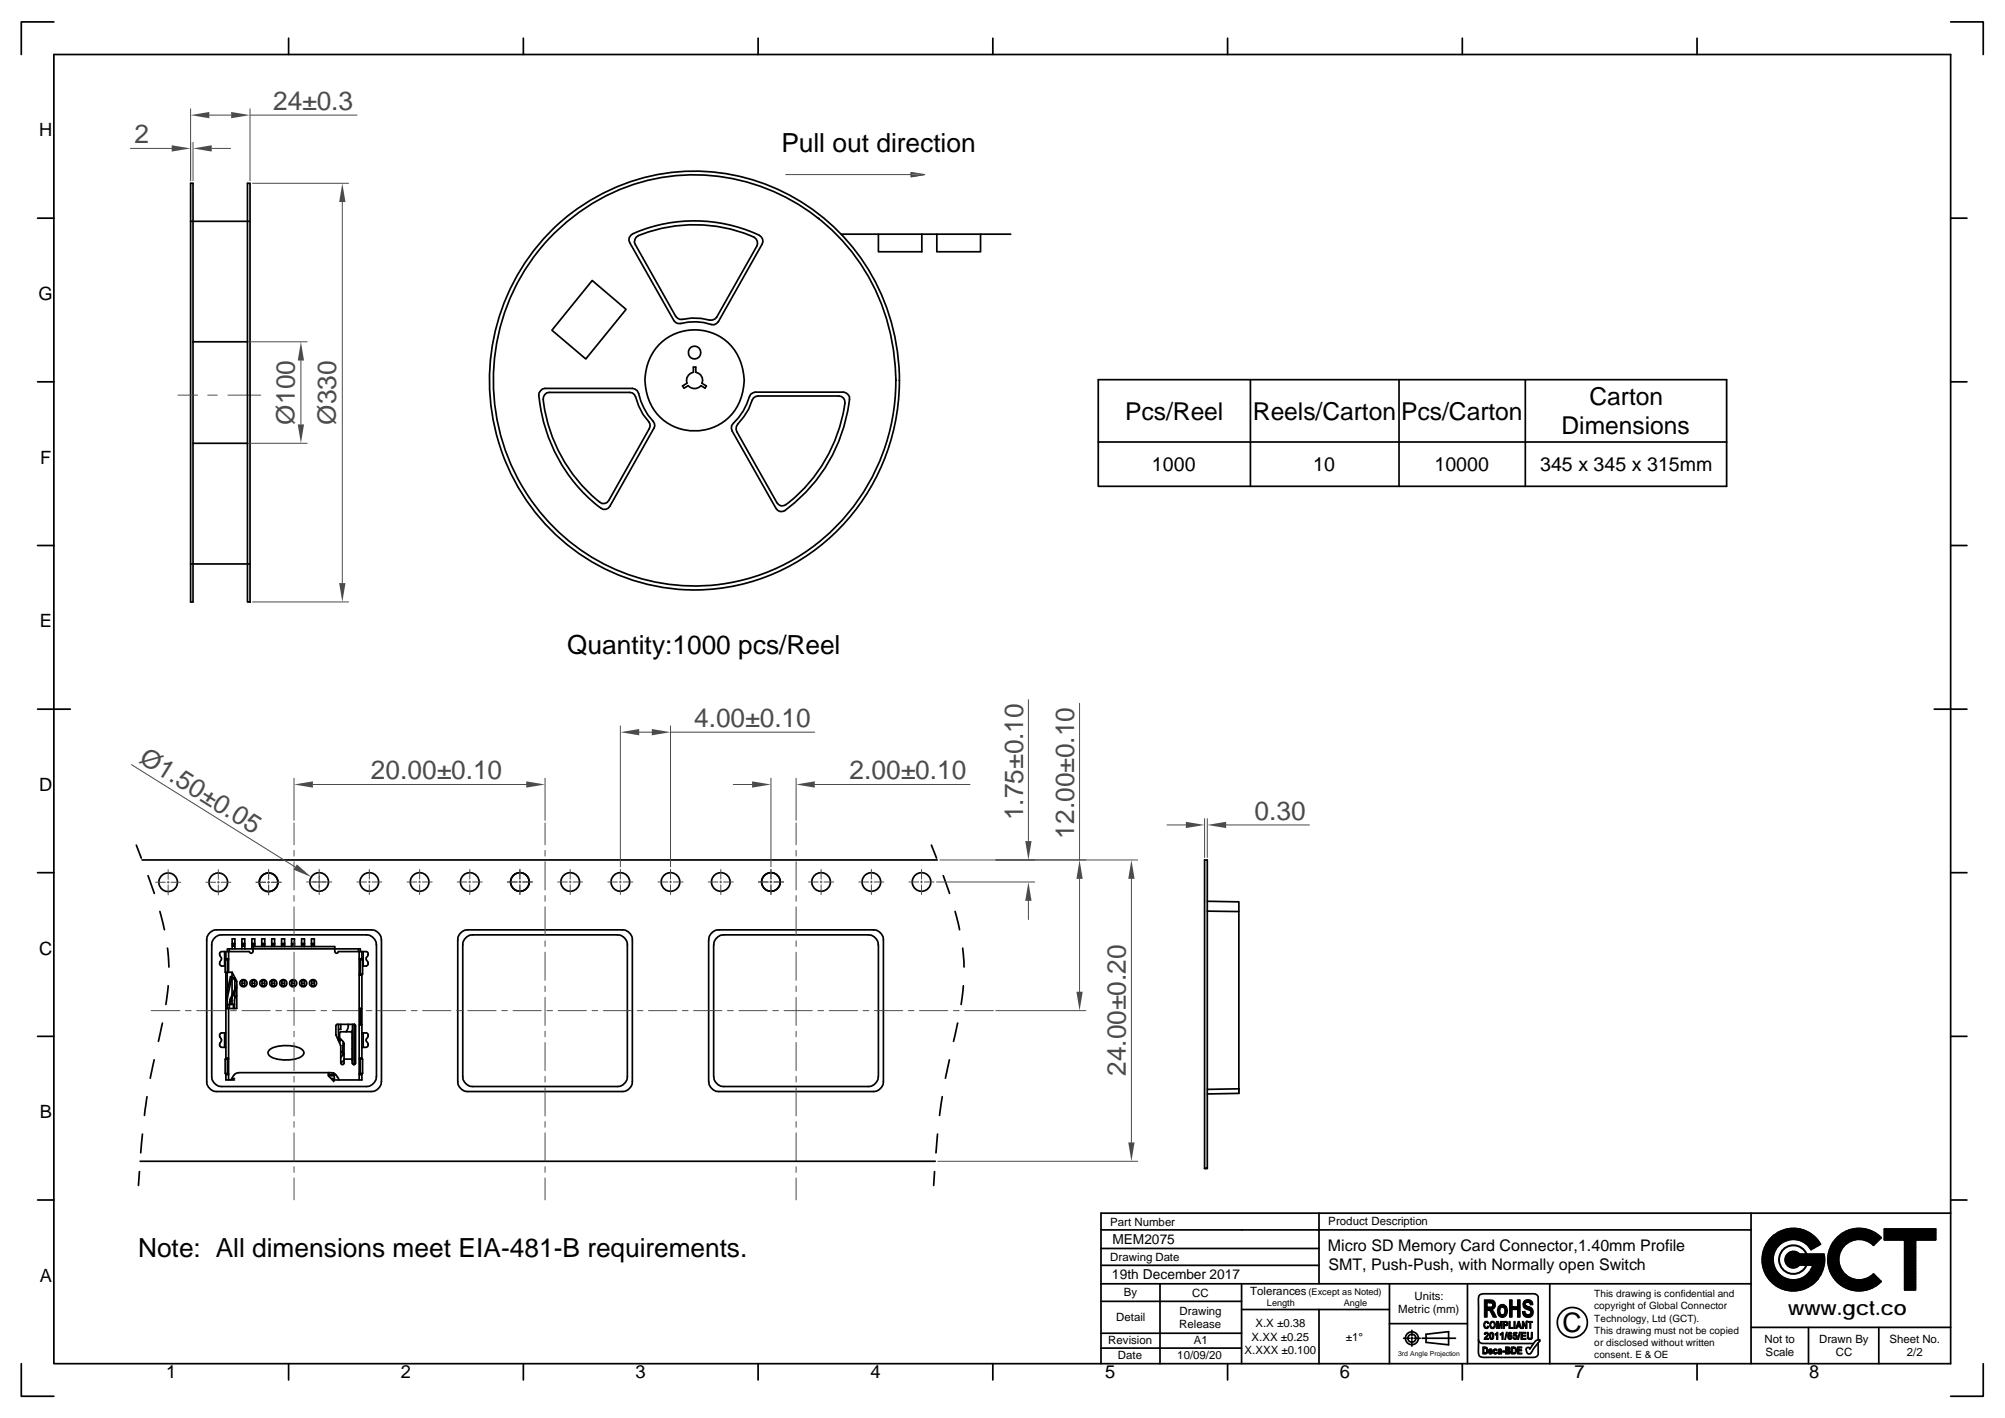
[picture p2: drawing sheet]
<svg xmlns="http://www.w3.org/2000/svg" width="297mm" height="210mm" viewBox="0 0 297 210" stroke-linecap="round" stroke-linejoin="round" font-family="sans-serif">
<path d="M19.3 22h6.1M28.2 21.1v5.7M28.6 21.1v5.7M31.4 22h2.8M116.4 25.9h18.6M135 25.5l2 .4-2 .3zM135 25.5v.7l2-.3M26.4 58.5h2.9M30.8 58.5h1.4M33.8 58.5h4.8" fill="none" stroke="#4b4b4b" stroke-width=".15"/>
<path d="M135 25.7h2" fill="none" stroke="#4b4b4b" stroke-width=".32"/>
<path d="M135 26h2" fill="none" stroke="#4b4b4b" stroke-width=".34"/>
<g fill="none" stroke="#000" stroke-width=".25">
<path d="M28.2 27.1h.4v62h-.4zM28.2 32.8h8.8M36.7 27.1h.3v62h-.3zM81.2 35.4a29.6 29.6 0 0 1 50.6 13.7 30.4 30.4 0 0 1-25.4 37.5 30.1 30.1 0 0 1-33.3-31.5 30.6 30.6 0 0 1 8.1-19.7zM81.5 34.3a30.1 30.1 0 0 1 49.2 9.7 31.2 31.2 0 0 1-18.7 41.9 30.3 30.3 0 0 1-38.6-22.3 31.4 31.4 0 0 1 8.1-29.3zM93.5 34.8a21.8 21.8 0 0 1 14.5-1.5 22 22 0 0 1 4.5 1.5 .95 .95 0 0 1 .4 1.4l-6.5 11.4-.6 .5a9.5 9.5 0 0 0-5-.2h-.4l-.3-.1-.3-.3-6.5-11.6-.1-.3v-.4zM94.2 35.1a11.4 11.4 0 0 1 4.5-1.4 22.2 22.2 0 0 1 13 1.4 1 1 0 0 1 .4 1.4l-5.9 10.5-.3 .3-.4 .1h-.4a10.1 10.1 0 0 0-4.4-.1l-.6-.5-6-10.6-.1-.3zM121.2 32.3l.1 .1M124.6 34.7h25.1M130.1 34.7v2.6h6.5v-2.6M138.8 34.7v2.6h6.5v-2.6M28.6 50.6h8.1"/>
<path d="M80.1 57.9l.3-.3 .3-.1h13l.4 .1 .3 .3a11.6 11.6 0 0 0 2.3 4.4l.2 .4 .1 .4-.1 .3-6.6 11.6a.88 .88 0 0 1-1.3 .2 23.4 23.4 0 0 1-9.1-17zM80.7 58.4l.3-.2 .4-.1h11.9l.4 .1 .3 .2 .2 .4a9.8 9.8 0 0 0 2.1 4v.4l-.1 .3-6 10.6a.88 .88 0 0 1-1.3 .3 22.9 22.9 0 0 1-8.4-15.2v-.4zM87.7 41.5l5.1 4.3-6 7.4-5-4.3zM97.4 51.2a7.3 7.3 0 0 1 8.4-1.8 7.3 7.3 0 0 1 4.4 7.4 7.3 7.3 0 0 1-8.3 6.9 7.3 7.3 0 0 1-6.2-8.9l.4-1.4 .6-1.1zM102.7 54.4h.4v.7a1.18 1.18 0 0 1 .9 1.7l.6 .4-.1 .3-.7-.4a1.26 1.26 0 0 1-1.8 0l-.7 .4-.2-.3 .7-.4a1.24 1.24 0 0 1 .9-1.7zM111.2 58.4l.7-.3h13a.98 .98 0 0 1 1 1 23.8 23.8 0 0 1-9.6 16.5 .9 .9 0 0 1-1.3-.3l-6.5-11.5-.1-.4v-.4a10.8 10.8 0 0 0 2.8-4.6zM111.6 58.9l.7-.3h12a.91 .91 0 0 1 .9 1.1 22.4 22.4 0 0 1-9.1 15.2h-.4l-.6-.4-5.9-10.6-.1-.3v-.4l.2-.4 .9-1 .7-1.2zM28.6 65.6h8.1M28.2 83.5h8.8M37 89.1h.1"/>
<circle cx="102.9" cy="52.2" r=".94"/>
</g>
<g fill="#4b4b4b">
<path d="M28.6 22l2.8-.5v.9z"/>
<path d="M25.4 21.5l2.8 .5-2.8 .4z"/>
</g>
<path d="M28.2 16.1v10.7M31 17h3.2M37 16.1v10.7M37 17h15.9" fill="none" stroke="#4b4b4b" stroke-width=".15"/>
<g fill="#4b4b4b">
<path d="M28.2 17l2.8-.4v.9z"/>
<path d="M34.2 16.6l2.8 .4-2.8 .5z"/>
</g>
<path d="M37 50.6h8.5M44.6 53.4v9.5M37 65.6h8.5" fill="none" stroke="#4b4b4b" stroke-width=".15"/>
<g fill="#4b4b4b">
<path d="M44.1 62.9h.9l-.4 2.7z"/>
<path d="M44.6 50.6l.4 2.8h-.9z"/>
</g>
<path d="M37.4 27.1h14.2M50.7 29.9v56.4M37.4 89.1h14.2" fill="none" stroke="#4b4b4b" stroke-width=".15"/>
<g fill="#4b4b4b">
<path d="M50.2 86.3h1l-.5 2.8z"/>
<path d="M50.7 27.1l.5 2.8h-1z"/>
</g>
<path d="M21 127.3h117.9M105.6 138l.3-.2 .6-.1h22.9a1.5 1.5 0 0 1 1.5 1.5v21a1.5 1.5 0 0 1-1.5 1.4h-22.9a1.5 1.5 0 0 1-1.5-1.4v-21a1.38 1.38 0 0 1 .6-1.2zM130.1 139.9a1.5 1.5 0 0 0-1.5-1.5h-21.4a1.54 1.54 0 0 0-1.5 1.5v19.5a1.5 1.5 0 0 0 1.5 1.5h21.4a1.5 1.5 0 0 0 1.5-1.5M130.1 139.9v19.5M178.5 127.3h.4v45.7h-.4zM178.9 134.9l4.6 .1v26.9M178.9 133.5h4.6v1.5M178.9 161.3l4.6-.1v.7l-4.6 .1" fill="none" stroke="#000" stroke-width=".25"/>
<path d="M172.9 122.2h2.8M178.5 121.2v5.8M178.9 121.2v5.8M181.7 122.2h12.3" fill="none" stroke="#4b4b4b" stroke-width=".15"/>
<g fill="#4b4b4b">
<path d="M175.7 121.7l2.8 .5-2.8 .4z"/>
<path d="M178.9 122.2l2.8-.5v.9z"/>
</g>
<g fill="none" stroke="#4b4b4b" stroke-width=".15">
<path d="M91.9 107.5v20.9M94.7 108.4h1.9M99.3 107.5v20.9M99.3 108.4h21.4M82.6 130.6h1.5M84.3 130.6h.3M84.5 128.7v1.5M84.5 130.5v.2M84.5 131v1.5M84.9 130.6h1.4M90 130.6h1.5M91.8 130.6h.3"/>
<path d="M91.9 128.7v1.5M91.9 130.5v.2M91.9 131v1.5M92.3 130.6h1.5M97.5 130.6h1.4M99.2 130.6h.3M99.3 128.7v1.5M99.3 130.5v.2M99.3 131v1.5M99.8 130.6h1.4M104.9 130.6h1.5M106.6 130.6h.3"/>
<path d="M106.8 128.7v1.5M106.8 130.5v.2M106.8 131v1.5M107.2 130.6h1.4M112.4 130.6h1.4M114.1 130.6h.2M114.2 128.7v1.5M114.2 130.5v.2M114.2 131v1.5M114.6 130.6h1.5M117.9 121.9v3.2M117.9 125.9v.9"/>
<path d="M117.9 127.6v4.2M117.9 132.6v.9M117.9 134.3v4.2M117.9 139.3v.9M117.9 141v4.2M117.9 146v.8M117.9 147.7v4.2M117.9 152.7v.8M117.9 154.4v4.1M117.9 159.4v.8M117.9 161.1v4.2M117.9 166.1v.8"/>
<path d="M117.9 167.8v4.1M117.9 172.8v.8M117.9 174.4v3.3"/>
</g>
<g fill="none" stroke="#000" stroke-width=".25">
<path d="M20.8 172h117.8M178.5 173h.4"/>
<circle cx="84.5" cy="130.6" r="1.38"/>
<circle cx="91.9" cy="130.6" r="1.38"/>
<circle cx="99.3" cy="130.6" r="1.38"/>
<circle cx="106.8" cy="130.6" r="1.38"/>
<circle cx="114.2" cy="130.6" r="1.38"/>
</g>
<g fill="#4b4b4b">
<path d="M91.9 108.4l2.8-.4v.9z"/>
<path d="M96.6 108l2.7 .4-2.7 .5z"/>
</g>
<g fill="none" stroke="#000" stroke-width=".25">
<circle cx="114.2" cy="130.6" r="1.38"/>
<circle cx="121.6" cy="130.6" r="1.38"/>
<circle cx="129.1" cy="130.6" r="1.38"/>
</g>
<g fill="none" stroke="#4b4b4b" stroke-width=".15">
<path d="M112.4 130.6h1.4M114.1 130.6h.2M114.2 128.7v1.5M114.2 130.5v.2M114.2 131v1.5M114.6 130.6h1.5M119.8 130.6h1.4M121.5 130.6h.3M121.6 128.7v1.5M121.6 130.5v.2M121.6 131v1.5M122.1 130.6h1.4"/>
<path d="M127.2 130.6h1.5M128.9 130.6h.3M129.1 128.7v1.5M129.1 130.5v.2M129.1 131v1.5M129.5 130.6h1.4M139.2 127.3h29.4M167.6 130.1v39.1M138.9 172h29.7"/>
</g>
<g fill="#4b4b4b">
<path d="M167.6 127.3l.5 2.8h-.9z"/>
<path d="M167.2 169.2h.9l-.5 2.8z"/>
</g>
<g fill="none" stroke="#000" stroke-width=".25">
<path d="M55.8 139.9a1.5 1.5 0 0 0-1.5-1.5h-21.4a1.5 1.5 0 0 0-1.5 1.5v19.5a1.5 1.5 0 0 0 1.5 1.5h21.4a1.5 1.5 0 0 0 1.5-1.5M55.8 139.9v19.5M56.5 139.2a1.5 1.5 0 0 0-1.5-1.5h-22.9a1.5 1.5 0 0 0-1.5 1.5v21a1.5 1.5 0 0 0 1.5 1.4h22.9a1.5 1.5 0 0 0 1.5-1.4M56.5 139.2v21M68.4 138l.3-.2 .6-.1h22.9a1.5 1.5 0 0 1 1.5 1.5v21a1.5 1.5 0 0 1-1.5 1.4h-22.9a1.5 1.5 0 0 1-1.5-1.4v-21a1.38 1.38 0 0 1 .6-1.2zM69.1 138.8l.3-.2 .6-.2h21.5a1.5 1.5 0 0 1 1.4 1.5v19.5a1.5 1.5 0 0 1-1.4 1.5h-21.5a1.5 1.5 0 0 1-1.4-1.5v-19.5a1.38 1.38 0 0 1 .5-1.1z"/>
<circle cx="47.3" cy="130.6" r="1.38"/>
<circle cx="54.7" cy="130.6" r="1.38"/>
<circle cx="62.2" cy="130.6" r="1.38"/>
<circle cx="69.6" cy="130.6" r="1.38"/>
<circle cx="77" cy="130.6" r="1.38"/>
</g>
<g fill="none" stroke="#4b4b4b" stroke-width=".15">
<path d="M43.6 115.2v6.3M46.4 116.2h31.6M80.8 115.2v6.3M45.4 130.6h1.5M47.1 130.6h.3M47.3 128.7v1.5M47.3 130.5v.2M47.3 131v1.5M47.7 130.6h1.4M52.9 130.6h1.4M54.6 130.6h.3M54.7 128.7v1.5"/>
<path d="M54.7 130.5v.2M54.7 131v1.5M55.1 130.6h1.5M60.3 130.6h1.4M62 130.6h.3M62.2 128.7v1.5M62.2 130.5v.2M62.2 131v1.5M62.6 130.6h1.4M67.7 130.6h1.5M69.4 130.6h.3M69.6 128.7v1.5"/>
<path d="M69.6 130.5v.2M69.6 131v1.5M70 130.6h1.5M75.2 130.6h1.4M76.9 130.6h.3M77 128.7v1.5M77 130.5v.2M77 131v1.5M77.4 130.6h1.5"/>
</g>
<g fill="#4b4b4b">
<path d="M78 115.7l2.8 .5-2.8 .4z"/>
<path d="M43.6 116.2l2.8-.5v.9z"/>
</g>
<g fill="none" stroke="#000" stroke-width=".25">
<path d="M20.2 125.1l.7 2M21.9 129.7l1 2.6M23.7 135l.7 2.7M138 125.1l.7 2M139.7 129.7l1 2.6M141.5 135l.7 2.7M22.8 156.9l-.5 2.8M24.1 151.5l-.6 2.7M24.8 140.4l.2 2.8M24.9 146l-.3 2.7M140.7 156.9l-.6 2.8M141.9 151.5l-.6 2.7"/>
<path d="M142.6 140.4l.2 2.8M142.7 146l-.3 2.7M20.7 173.5l-.2 2M21.1 167.9l-.3 2.8M21.8 162.4l-.4 2.8M138.5 173.5l-.2 2M138.9 167.9l-.2 2.8M139.6 162.4l-.4 2.8"/>
<circle cx="24.9" cy="130.6" r="1.38"/>
<circle cx="32.3" cy="130.6" r="1.38"/>
<circle cx="39.8" cy="130.6" r="1.38"/>
<circle cx="136.5" cy="130.6" r="1.38"/>
</g>
<g fill="none" stroke="#4b4b4b" stroke-width=".15">
<path d="M19.5 113.2l24.2 15.2M23.1 130.6h1.4M24.8 130.6h.3M24.9 128.8v1.4M24.9 130.5v.3M24.9 131v1.5M25.3 130.6h1.5M30.5 130.6h1.4M32.2 130.6h.3M32.3 128.8v1.4M32.3 130.5v.3M32.3 131v1.5"/>
<path d="M32.8 130.6h1.4M37.9 130.6h1.5M39.6 130.6h.3M39.8 128.8v1.4M39.8 130.5v.3M39.8 131v1.5M40.2 130.6h1.5M134.7 130.6h1.4M136.4 130.6h.3M136.5 128.7v1.5M136.5 130.5v.2M136.5 131v1.5"/>
<path d="M136.9 130.6h1.5"/>
</g>
<path d="M44 128l2.1 1.9-2.6-1.1z" fill="#4b4b4b"/>
<path d="M108.6 116.2h2.8M114.2 115.2v13.2M117.9 115.2v6.3M120.7 116.2h23M46.4 130.6h1.8M47.3 129.7v1.8" fill="none" stroke="#4b4b4b" stroke-width=".15"/>
<g fill="#4b4b4b">
<path d="M111.4 115.7l2.8 .5-2.8 .4z"/>
<path d="M117.9 116.2l2.8-.5v.9z"/>
</g>
<g fill="none" stroke="#4b4b4b" stroke-width=".15">
<path d="M159.9 104.1v23.2M147.5 127.3h13.4M159.9 130.1v16.8M22.4 149.7h4.2M27.5 149.7h.8M29.1 149.7h4.2M34.2 149.7h.8M35.9 149.7h4.1M40.9 149.7h.8M42.5 149.7h4.2M47.6 149.7h.8M49.2 149.7h4.2"/>
<path d="M54.3 149.7h.8M55.9 149.7h4.2M60.9 149.7h.9M62.6 149.7h4.2M67.6 149.7h.9M69.3 149.7h4.2M74.3 149.7h.9M76 149.7h4.2M81 149.7h.9M82.7 149.7h4.2M87.7 149.7h.8M89.4 149.7h4.2"/>
<path d="M94.4 149.7h.9M96.1 149.7h4.2M101.1 149.7h.8M102.8 149.7h4.2M107.8 149.7h.8M109.5 149.7h4.1M114.5 149.7h.8M116.2 149.7h4.1M121.2 149.7h.8M122.9 149.7h4.1M127.9 149.7h.8M129.5 149.7h4.2"/>
<path d="M134.6 149.7h.8M136.2 149.7h4.2M141.2 149.7h.9M142.9 149.7h4.3M147.5 149.7h13.4"/>
</g>
<g fill="#4b4b4b">
<path d="M159.5 146.9h.9l-.5 2.8z"/>
<path d="M159.9 127.3l.5 2.8h-.9z"/>
</g>
<path d="M152.4 103.6v21M138.7 130.6h14.6M147.5 127.3h5.8M152.4 133.4v2.8" fill="none" stroke="#4b4b4b" stroke-width=".15"/>
<g fill="#4b4b4b">
<path d="M152.4 130.6l.4 2.8h-.9z"/>
<path d="M151.9 124.6h.9l-.4 2.7z"/>
</g>
<g fill="none" stroke="#000" stroke-width=".25">
<path d="M8 3.2h-4.8v4.9M8 8.1h281v193.8h-281zM42.8 5.7v2.4M77.5 5.7v2.4M112.3 5.7v2.4M147.1 5.7v2.4M181.9 5.7v2.4M216.6 5.7v2.4M251.4 5.7v2.4M289 3.2h4.8v4.9M5.6 32.3h2.4M289 32.3h2.4"/>
<path d="M5.6 56.5h2.4M162.7 56.2h93.1v15.8h-93.1zM185.3 56.2v15.8M207.3 56.2v15.8M226 56.2v15.8M289 56.5h2.4M162.7 65.5h93.1M5.6 80.8h2.4M289 80.8h2.4M5.6 105h4.8M286.6 105h4.8M5.6 129.2h2.4"/>
<path d="M34.4 139.9h.4M34.4 139.8h.4M34.4 139.7h.4M35.8 139.9h.5M35.8 139.8h.5M35.8 139.7h.5M37.3 139.9h.4M37.3 139.8h.4M37.3 139.7h.4M38.8 139.9h.4M38.8 139.8h.4M38.8 139.7h.4"/>
<path d="M40.3 139.9h.4M40.3 139.8h.4M40.3 139.7h.4M41.7 139.9h.5M41.7 139.8h.5M41.7 139.7h.5M43.2 139.9h.4M43.2 139.8h.4M43.2 139.7h.4M44.7 139.9h.4M44.7 139.8h.4M44.7 139.7h.4"/>
<path d="M46.1 139.9h.5M46.1 139.8h.5M46.1 139.7h.5M289 129.2h2.4M5.6 153.5h2.4M32.5 141.2v.2M32.5 142.6v.2M32.5 153.2v.2M32.5 154.6v.2M32.6 153.4l.2 .5v.3M32.6 154.8l.2 .3M32.6 142.8l.1 .2 .7 .1"/>
<path d="M32.6 141.4v.1M32.6 141.5l.2 .3v.3M32.8 154.2l-.2 .4M32.8 142.1l-.2 .5M32.8 155.1h.7M33.3 140.9v2.2M33.3 153v2.1M33.5 142h.4M33.5 159.1h.4M33.5 159v.9h1.2M33.5 140.9v1.2M33.5 144v12.8"/>
<path d="M33.5 156.7h.4M33.5 153h-.7l-.2 .2M33.5 147.7l.6-3.1 .2 .1-.6 3v1.6M33.5 147.7v.3M33.7 144v2.9M33.7 156.7v.1M33.7 159v.1M33.7 142v.1M33.7 140.9v-.4h19.7v.4M33.7 142v2M33.7 156.7v2.4M33.9 142.1h-.5v1.9h1l.7 1.3v4h-1.6"/>
<path d="M33.9 140.9v3.1M33.9 149.3v10.6M33.9 156.8h-.5v2.2h.5M34 140.5v.4M34 148.7v.6M34.1 148l-.1 .7M34.2 148.3v.4M34.2 148.1v.2M34.3 159.7h.4M34.4 144v3.4M34.4 147.8v.9M34.4 140.1h.4"/>
<path d="M34.4 140.5v-1.5h.4v1.5M34.6 148.7v.6M34.6 159.2l-.4 .7M34.6 159.2l.2-.2 .5-.2 13.8 .1 .5 .1 .7 .9M34.7 148.7h-1v.6M34.8 144.8v.1M34.8 145.1v1.4M34.8 146.8v1M34.8 146.4l.2 .1M34.9 145l-.2-.2-.1 .1 .5 .5M34.9 146.2h.2M35.1 146.3l-.9 1.7"/>
<path d="M35.1 147.4l-.3 .5-.1 1.4M35.1 145.9l-1 2.1M35.8 140.1h.5M35.8 140.5v-1.5h.5v1.5M35.9 145.6h.4M35.9 146h.4M36.3 146.1v-.9h-.2l-.2 .1v.8M36.9 140.9h-4.1l-.2 .3M37.3 140.1h.4M37.3 145.6h.4M37.3 146h.4M37.3 146.1v-.8l.3-.1 .1 .1v.8"/>
<path d="M37.7 140.2v-1.2h-.4v1.5M38.8 140.1h.4M38.8 145.6h.4M38.8 146h.4M39.2 146.1v-.9h-.3h-.1v.9M39.2 140.2v-1.2h-.4v1.2M39.8 155.6a3.4 3.4 0 0 1 2.6-.8 2.97 2.97 0 0 1 2.6 .9v.4a2.98 2.98 0 0 1-2.6 .9 3.2 3.2 0 0 1-2.6-.9l-.1-.2zM40.3 140.1h.4M40.3 140.2v-1.2h.4v1.2M40.3 145.6h.4M40.3 146h.4M40.7 146.1v-.8l-.3-.1-.1 .1v.8"/>
<path d="M41.7 140.1h.5M41.7 140.2v-1.2h.5v1.2M41.8 145.6h.4M41.8 146h.4M42.2 146.1v-.8l-.4-.1v.1v.8M43.2 140.1h.4M43.2 140.2v-1.2h.4v1.2M43.2 145.6h.4M43.2 146h.4M43.6 146.1v-.8l-.3-.1-.1 .1v.8M44.7 140.1h.4M44.7 140.2v-1.2h.4v1.2"/>
<path d="M44.7 145.6h.4M44.7 146h.4M45.1 146.1v-.8l-.1-.1-.3 .1v.8M46.1 140.1h.5M46.1 140.2v-1.2h.5v1.2M46.2 145.6h.4M46.2 146h.4M46.6 146.1v-.9h-.1h-.3v.9M48.6 158.8v.4M48.7 159.3h.8M48.7 159.2v.1M48.7 159.3l.7 .9"/>
<path d="M48.7 159.1h.7M48.7 158.8v.4h.7v-.3M49.1 159.7h.4M49.5 158.9v1M49.6 140.9v-.7h-12.1v.7a.25 .25 0 0 1-.3 .3 .25 .25 0 0 1-.2-.3M49.6 140.9a.25 .25 0 0 0 .3 .3 .25 .25 0 0 0 .2-.3h4.2l.2 .3M49.8 153.3l.7 1.5M50 159.5h.1M50.1 151.7v2.4M50.4 154h.1M50.4 154h.2M50.4 154l-.1 .5"/>
<path d="M50.4 153.8v.2M50.4 154.8l.1 .1M50.5 151.7v.7h-.4M50.5 155.7h.3M50.5 155.9h.3M50.8 154.5h.1M50.9 154.3l-.1 1.9M50.9 156.1h.1M51 156l-.5 .6M51 156.9l-.2 .2-.3 .1M51 156.8h1.2M51.6 151.7v.5l-.3 .6"/>
<path d="M52.2 153.7h.1M52.2 153.8h.1M52.2 155.3h.1M52.2 155.4h.1M52.2 157v.1M52.2 152.6l-.2 .2M52.2 151.7v5.3M52.5 151.7v5.8l-.2 .1M52.5 151.7h-2.6l-.1 .2v1.4M52.5 151.7l.2 .2v5.5l-.1 .2h-.2l-.2-.2v-4.5l-.1-.1h-1.6l-.2 .1v.8l.6 .7 .1 .3v2.7l-.2 .2-.3-.2v-2.5M52.5 151.7v5.9M53.1 140.5v.4"/>
<path d="M53.2 142.1h.5v2.2h-.5M53.2 142h.4M53.2 144.4h.4M53.2 140.9v19M53.2 159.1h.4M53.2 149.3h.4M53.2 156.8h.5v2.2h-.5M53.2 151.8h.4M53.2 156.7h.4M53.4 142v2.4M53.4 149.3v2.5M53.4 156.7v2.4"/>
<path d="M53.4 142v.1M53.4 144.3v.1M53.4 156.7v.1M53.4 159v.1M53.6 140.9v1.2M53.6 144.3v12.5M53.6 159v.9h-4.3M53.6 155.1h.7M53.6 153h.7l.2 .2M53.8 140.9v2.2M53.8 153v2.1M54.3 154.2l.2 .3"/>
<path d="M54.3 142.1l.2 .3M54.5 154.5v.2M54.5 142.5v.1M54.5 153.6l-.2 .3v.3M54.5 141.5l-.2 .3v.3M54.5 153.4v.2M54.5 141.4v.1M54.5 154.8l-.2 .3M54.5 142.8l-.1 .2-.7 .1M54.5 141.2v.2M54.5 142.6v.2M54.5 153.2v.2"/>
<path d="M54.5 154.7v.1M289 153.5h2.4M5.6 177.7h2.4M195.4 179.6v10.5M259.4 179.6v22.3M289 179.6h-125.9v22.3M289 177.7h2.4M163.1 182.1h96.3M163.1 190.1h96.3M163.1 192.7h20.8M163.1 197.4h20.8M163.1 187.4h32.3"/>
<path d="M163.1 184.9h32.3M163.1 199.6h20.8M171.9 190.1v11.8M183.9 190.1v11.8M183.9 193.9h21.9M195.4 193.9v8M205.8 196h11.6M205.8 190.1v11.8M207.9 198.2h.9M209 198.2h.3M209.2 197v.8M209.2 198v.3"/>
<path d="M209.2 198.5v.8M209.5 198.2h.9M210.7 198.2h4.9M211.3 197.6l3.3-.4v1.9l-3.3-.3zM217.4 190.1v11.8M219 198.4l.1 .1a.7 .7 0 0 0 .9 .5h7.2M226.1 199.7l.4-.2 .2 .3 .1-.3a1.68 1.68 0 0 1 1.2-1.1l.1 .2-1.1 1.5a.44 .44 0 0 1-.5 .4 .44 .44 0 0 1-.4-.5zM227.9 198.4v-5.1a2.26 2.26 0 0 0-.2-1.6 1.28 1.28 0 0 0-1.1-.1h-5.4a3.5 3.5 0 0 0-2 .2 4.2 4.2 0 0 0-.2 2.1v4.8a4.2 4.2 0 0 0 .2 2.1 3.5 3.5 0 0 0 2 .2h5.4a1.14 1.14 0 0 0 1.2-.3l.1-1.9M229.6 190.1v11.8M259.4 196.6h29.6M267.9 196.6v5.3M278.3 196.6v5.3"/>
<path d="M3.2 201.9v4.9h4.8M42.8 201.9v2.5M77.5 201.9v2.5M112.3 201.9v2.5M147.1 201.9v2.5M181.9 201.9v2.5M216.6 201.9v2.5M251.4 201.9v2.5M293.8 201.9v4.9h-4.8"/>
<circle cx="36.1" cy="145.6" r=".53"/>
<circle cx="37.5" cy="145.6" r=".53"/>
<circle cx="39" cy="145.6" r=".53"/>
<circle cx="40.5" cy="145.6" r=".53"/>
<circle cx="42" cy="145.6" r=".53"/>
<circle cx="43.4" cy="145.6" r=".53"/>
<circle cx="44.9" cy="145.6" r=".53"/>
<circle cx="46.4" cy="145.6" r=".53"/>
<circle cx="209.2" cy="198.2" r=".96"/>
<circle cx="209.2" cy="198.2" r=".59"/>
<circle cx="232.9" cy="195.8" r="2.22"/>
</g>
<g fill="none" stroke="#4b4b4b" stroke-width=".15">
<path d="M43.6 121.9v3.2M43.6 125.9v.9M43.6 127.6v4.2M43.6 132.6v.9M43.6 134.3v4.2M43.6 139.3v.9M80.8 121.9v3.2M80.8 125.9v.9M80.8 127.6v4.2M80.8 132.6v.9M80.8 134.3v4.2M80.8 139.3v.9"/>
<path d="M43.6 141v4.2M43.6 146v.8M43.6 147.7v4.2M43.6 152.7v.8M43.6 154.4v4.1M43.6 159.4v.8M80.8 141v4.2M80.8 146v.8M80.8 147.7v4.2M80.8 152.7v.8M80.8 154.4v4.1M80.8 159.4v.8"/>
<path d="M43.6 161.1v4.2M43.6 166.1v.8M43.6 167.8v4.1M43.6 172.8v.8M43.6 174.4v3.3M80.8 161.1v4.2M80.8 166.1v.8M80.8 167.8v4.1M80.8 172.8v.8M80.8 174.4v3.3"/>
</g>
<g fill="#000" stroke="#000" stroke-width=".15">
<path d="M219.9 197.4h.3l-.1 .2h-.2z" fill-rule="evenodd"/>
<path d="M219.7 199.4l.5 .1 .1 .1h-.4v.7l.4 .1-.1 .1h-.5z" fill-rule="evenodd"/>
<path d="M220 195.7h.3l.2 .1-.4 .1-.1 .2 .1 .4 .4 .1-.2 .2-.3-.1-.2-.3v-.4z" fill-rule="evenodd"/>
<path d="M220 197.4a.35 .35 0 0 1 .5 0 .35 .35 0 0 1-.1 .5l-.2 .3h.3v.2h-.6l.1-.4a.44 .44 0 0 0 .3-.6h-.4z" fill-rule="evenodd"/>
<path d="M219.9 199.6h.4l.1 .1-.1 .7-.4-.1h.2a.43 .43 0 0 0 0-.6z" fill-rule="evenodd"/>
<path d="M220.2 196.6l.2-.3 .2 .1-.1 .2z" fill-rule="evenodd"/>
<path d="M220.2 195.8h.3l.1 .2h-.2z" fill-rule="evenodd"/>
<path d="M220.6 199.9h.2l-.1 .2h.4v.1h-.4l.1 .2h.3l-.1 .1h-.3l-.1-.1z" fill-rule="evenodd"/>
<path d="M219.9 192.5h.9a.65 .65 0 0 1 .7 .4h-1.2v.7h1.1l-.3 .4h-.8v1.1h-.4z" fill-rule="evenodd"/>
<path d="M220.7 195.9l.4-.1a.38 .38 0 0 0-.2 .4 .38 .38 0 0 0 .2 .4h.3l-.2 .2-.3-.1-.2-.4z" fill-rule="evenodd"/>
<path d="M220.6 199.8h.4l.1 .3h-.4h.2v-.1l-.3-.1z" fill-rule="evenodd"/>
<path d="M220.8 197.4l.3-.1 .1 .1-.3 .1v.6l.3 .1-.1 .2-.3-.1-.1-.2v-.5z" fill-rule="evenodd"/>
<path d="M220.4 194h.7l.6 1.1h-.5l-.5-1z" fill-rule="evenodd"/>
<path d="M220.8 195.8a.5 .5 0 0 1 .7 0 .5 .5 0 0 1 0 .7l-.1 .1h-.3l.2-.2v-.4l-.1-.1z" fill-rule="evenodd"/>
<path d="M221 197.4l.3 .1-.1 .7h-.2l.1-.2v-.4z" fill-rule="evenodd"/>
<path d="M221.3 199.9h.2l-.1 .1v.3l.4 .1-.1 .1h-.3l-.1-.1z" fill-rule="evenodd"/>
<path d="M220.6 192.9h.9v.1l-.1 .6h-1.1h.5a.34 .34 0 0 0 .3-.3 .34 .34 0 0 0-.2-.4z" fill-rule="evenodd"/>
<path d="M221.5 197.5l.2 .1-.2 .1z" fill-rule="evenodd"/>
<path d="M221.3 199.8l.3-.1 .2 .3-.5-.1z" fill-rule="evenodd"/>
<path d="M221.5 197.5l.3-.2h.1v1.1h-.2v-.8z" fill-rule="evenodd"/>
<path d="M221.7 195.7h.3l-.2 .2v.8h-.1z" fill-rule="evenodd"/>
<path d="M222 195.7l.1 .7-.1 .3-.2-.8z" fill-rule="evenodd"/>
<path d="M222 199.8l.3-.1 .1 .2h-.3v.1l-.2-.1z" fill-rule="evenodd"/>
<path d="M222.2 197.5l.3 .1-.3 .1z" fill-rule="evenodd"/>
<path d="M222.2 199.9h.2l.1 .5h-.3l.1-.2-.3-.1 .3-.1z" fill-rule="evenodd"/>
<path d="M222.3 195.7h.2l-.1 .2-.2 .8h-.2z" fill-rule="evenodd"/>
<path d="M222.5 195.7v1h-.1v-.8z" fill-rule="evenodd"/>
<path d="M222 193.4a.67 .67 0 0 1 1.2 .1l-.6 .1a.61 .61 0 0 0-.4 .5 .61 .61 0 0 0 .4 .6h-.6l-.2-.7z" fill-rule="evenodd"/>
<path d="M222.2 197.5l.3-.2h.2v1.1h-.2v-.8z" fill-rule="evenodd"/>
<path d="M223.2 197.3h.1l-.2 1.1h-.2z" fill-rule="evenodd"/>
<path d="M222.7 195.7h.5l.2 .1h-.5v.4h.5l-.2 .1h-.3v.4h-.2z" fill-rule="evenodd"/>
<path d="M222.6 193.6l.6-.1a1 1 0 0 1-.7 1.6l-.5-.4h.6a.63 .63 0 0 0 .3-.6 .63 .63 0 0 0-.3-.5z" fill-rule="evenodd"/>
<path d="M223 195.8h.4v.4h-.5l.3-.1-.1-.2z" fill-rule="evenodd"/>
<path d="M223 199.4l.6 .1 .1 .1h-.5v.3h.5h-.1l.1 .2h-.5v.2h.6l-.2 .2h-.6z" fill-rule="evenodd"/>
<path d="M223.3 199.6h.4v.3h-.5l.3-.1v-.2z" fill-rule="evenodd"/>
<path d="M223.5 195.7h.2v.9h.5v.1h-.7z" fill-rule="evenodd"/>
<path d="M223.6 197.7h.3h-.3z" fill-rule="evenodd"/>
<path d="M223.5 197.4l.3-.1 .2 .1-.4 .1v.2l.4 .1-.4 .1v.2l.1 .1h-.3v-.1v-.5z" fill-rule="evenodd"/>
<path d="M223.7 197.8h.3a.34 .34 0 0 1 0 .4 .34 .34 0 0 1-.5 .1l-.1-.1h.4v-.1z" fill-rule="evenodd"/>
<path d="M223.7 197.4h.3v.1z" fill-rule="evenodd"/>
<path d="M223.6 192.5h.4v1l.8 .4h-.8v1.2h-.4z" fill-rule="evenodd"/>
<path d="M223.9 199.4l.5 .1 .2 .1h-.5v.7l.5 .1-.1 .1h-.6z" fill-rule="evenodd"/>
<path d="M224.3 195.7h.2v1h-.2z" fill-rule="evenodd"/>
<path d="M224.1 198.1l.6 .1-.4 .2z" fill-rule="evenodd"/>
<path d="M224.4 197.7h.2z" fill-rule="evenodd"/>
<path d="M224.2 199.6h.4l.1 .6-.1 .2-.5-.1h.3l.1-.2v-.4z" fill-rule="evenodd"/>
<path d="M224.5 197.8h.2v.4h-.2l.1-.1v-.2z" fill-rule="evenodd"/>
<path d="M224.3 197.3h.4v.2h-.3v.2l.3 .1-.5 .1z" fill-rule="evenodd"/>
<path d="M225.1 197.3h.1l-.2 1.1h-.2z" fill-rule="evenodd"/>
<path d="M224.9 195.7h.2l-.2 .6 .3 .2h-.4l-.1 .2h-.1z" fill-rule="evenodd"/>
<path d="M225.1 195.7l.3 1h-.2v-.2l-.3-.2h.2l-.1-.4z" fill-rule="evenodd"/>
<path d="M224.8 192.5h.4v2.6h-.4v-1.2l-.8-.4h.8z" fill-rule="evenodd"/>
<path d="M224.8 199.4h.7v.2h-.5v.3h.4v.2h-.4v.2h.5v.2h-.7z" fill-rule="evenodd"/>
<path d="M225.5 195.7h.2v1h-.2z" fill-rule="evenodd"/>
<path d="M225.7 195.7l.4 .7v.3l-.4-.7z" fill-rule="evenodd"/>
<path d="M225.5 194.2h.4l.1 .3 .4 .2h-.7z" fill-rule="evenodd"/>
<path d="M225.3 197.3h.8v.1h-.6v.3h.5v.2h-.5v.3h.6v.2h-.8z" fill-rule="evenodd"/>
<path d="M226.1 195.7v1h.1v-1z" fill-rule="evenodd"/>
<path d="M225.7 192.8a.79 .79 0 0 1 1.3 .1h-.7a.28 .28 0 0 0-.3 .3 .28 .28 0 0 0 .3 .2 .83 .83 0 0 1 .8 1.2 .83 .83 0 0 1-1.4 .2v-.1h.7a.36 .36 0 0 0 .4-.4 .36 .36 0 0 0-.5-.3l-.3-.2a.77 .77 0 0 1-.3-1z" fill-rule="evenodd"/>
<path d="M226.3 197.3h.1l.1 .8 .2 .1h-.4z" fill-rule="evenodd"/>
<path d="M226.3 192.9h.7l.1 .3h-.4l-.2-.3z" fill-rule="evenodd"/>
<path d="M226.8 197.3h.2v.8a.42 .42 0 0 1-.6 .2l-.1-.1 .5-.1z" fill-rule="evenodd"/>
<path d="M226.4 195.7h.7v.1h-.3v.9h-.2v-.9h-.2z" fill-rule="evenodd"/>
<path d="M220.9 200.3l.2 .1h-.3z" fill-rule="evenodd"/>
<path d="M221.7 200.2l.1 .1v.1h-.3z" fill-rule="evenodd"/>
<path d="M221.9 200.4l.4 .1h-.2z" fill-rule="evenodd"/>
<path d="M221.9 200.2h.4h-.2v.2h.4v.1l-.6-.1z" fill-rule="evenodd"/>
<path d="M222.6 200h.3v.2h-.3z" fill-rule="evenodd"/>
<path d="M223.4 200.1h.3l.1 .2h-.6h.4l-.1-.2z" fill-rule="evenodd"/>
</g>
<g fill="none" stroke="#000" stroke-width=".3">
<path d="M262.6 186.6l-1.3 1.4M262.7 186.4l-1.4 1.4M262.7 186.8l-1.3 1.3M262.7 186.1l-1.5 1.5M262.7 187.1l-1.3 1.2M262.7 185.9l-1.5 1.5M262.7 187.2l-1.2 1.3M262.8 187.4l-1.2 1.2M262.8 182.9l-.7 .8M262.8 185.5l-1.7 1.7M262.8 187.6l-1.1 1.2M262.9 187.8l-1.2 1.1"/>
<path d="M263 187.9l-1.2 1.2M263 185.1l-1.9 1.9M263.1 188.1l-1.2 1.1M263.2 188.2l-1.2 1.1M263.2 188.4l-1.1 1.1M263.4 188.5l-1.1 1.1M263.5 188.6l-1.1 1.1M263.5 182.5l-1.9 1.9M263.6 188.7l-1.1 1.2M263.7 188.9l-1.1 1.1M263.8 189l-1.1 1.1M263.9 182.3l-2.5 2.5"/>
<path d="M264 189l-1.2 1.2M264.1 189.2l-1.1 1.1M264.3 189.2l-1.2 1.2M264.3 182.1l-3 3.1M264.4 189.3l-1.1 1.2M264.6 189.4l-1.2 1.1M264.6 182l-3.4 3.5M264.8 189.4l-1.2 1.2M264.9 182l-3.8 3.8M265 189.5l-1.3 1.2M265.2 189.5l-1.3 1.3M265.2 182l-4.1 4.1"/>
<path d="M265.3 185.4l-.7 .7M265.3 189.6l-1.2 1.2M265.5 181.9l-4.4 4.4M265.6 185.3l-1.1 1.1M265.6 189.6l-1.4 1.3M265.7 181.9l-4.6 4.6M265.8 185.3l-1.3 1.4M265.8 189.6l-1.4 1.4M265.9 181.9l-4.8 4.9M266 185.4l-1.5 1.5M266.1 189.6l-1.5 1.4M266.1 182l-1.9 1.9"/>
<path d="M266.2 185.4l-1.6 1.6M266.3 185.5l-1.6 1.7M266.3 189.5l-1.5 1.6M266.4 182l-1.7 1.7M266.5 185.6l-1.7 1.7M266.6 182l-1.6 1.6M266.6 185.8a1.18 1.18 0 0 0-1.7-.1 1.18 1.18 0 0 0 0 1.7 1.18 1.18 0 0 0 1.7-.1M266.6 187.3h2M266.7 189.4l-1.7 1.7M266.7 182.1l-1.4 1.4M266.8 185.7l-1.8 1.8M266.9 182.1l-1.4 1.4"/>
<path d="M267 185.7l-1.8 1.9M267.1 189.2l-1.9 1.9M267.1 182.2l-1.3 1.3M267.3 185.7l-2 2M267.3 182.2l-1.3 1.3M267.5 182.3l-1.3 1.2M267.5 185.7l-2 2M267.6 182.4l-1.2 1.2M267.7 185.7a2.12 2.12 0 0 0-3.3-.9 2.12 2.12 0 0 0 0 3.4 2.12 2.12 0 0 0 3.3-.9M267.8 185.7l-2 2M267.8 182.4l-1.2 1.2M267.9 182.5l-1.1 1.2"/>
<path d="M268 185.7l-1.9 2M268.1 182.6l-1.2 1.2M268.2 182.7l-1.1 1.1M268.2 185.7l-1.5 1.6M268.4 182.8l-1.2 1.1M268.5 185.7l-1.6 1.6M268.5 182.9l-1.1 1.1M268.6 187.3a3 3 0 0 1-4.4 1.8 3 3 0 0 1-.6-4.7 3 3 0 0 1 4.7 .6l1.4-.8a4.6 4.6 0 0 0-7.7-.5 4.6 4.6 0 0 0 2.6 7.3 4.6 4.6 0 0 0 5.6-5.3h-3.6l-1.7 1.7M268.6 183l-1.1 1.1M268.7 185.7l-1.6 1.6M268.8 183.1l-1.1 1.1M268.9 183.2l-1.1 1.1"/>
<path d="M268.9 185.7l-1.5 1.6M269 183.3l-1.1 1.1M269.1 183.5l-1.1 1.1M269.2 185.7l-1.6 1.6M269.2 183.6l-1.1 1.1M269.3 183.7l-1.1 1.1M269.4 189.3l-1 .9M269.4 185.7l-1.6 1.6M269.4 183.8l-1.1 1.2M269.5 184l-.8 .8M269.6 184.1l-.4 .4M269.6 185.7l-1.5 1.6"/>
<path d="M269.8 188.7l-2 1.9M269.9 185.7l-1.6 1.6M270 188.2l-2.6 2.6M270.1 187.9l-3.1 3.1M270.1 185.7l-1.6 1.6M270.2 187.5l-3.5 3.5M270.2 185.9l-1.6 1.6M270.2 187.3l-3.8 3.8M270.3 186.1l-1.9 1.8M270.3 186.3l-4.9 4.8M270.3 186.7l-4.4 4.4M270.3 187l-4.2 4.1"/>
<path d="M270.3 186.5l-4.7 4.6M272.4 186.3l-1.4 1.4M272.4 186.5l-1.4 1.4M272.4 186.8l-1.3 1.3M272.4 186l-1.5 1.5M272.4 187l-1.3 1.2M272.4 187.2l-1.2 1.2M272.5 187.4l-1.2 1.2M272.5 185.7l-1.6 1.6M272.5 187.5l-1.1 1.2M272.6 187.7l-1.2 1.2M272.6 185.4l-1.8 1.7"/>
<path d="M272.7 187.9l-1.2 1.1M272.8 188l-1.2 1.2M272.9 188.2l-1.2 1.1M272.9 184.9l-2.1 2M272.9 188.3l-1.1 1.1M273 182.6l-1.5 1.5M273.1 188.4l-1.2 1.2M273.2 188.6l-1.1 1.1M273.3 188.7l-1.1 1.1M273.4 188.8l-1.1 1.1M273.5 182.3l-2.3 2.3M273.5 188.9l-1.1 1.1"/>
<path d="M273.7 189l-1.2 1.1M273.8 189.1l-1.1 1.1M273.9 182.2l-2.8 2.8M273.9 189.2l-1.1 1.1M274.1 189.3l-1.2 1.1M274.2 182.1l-3.2 3.3M274.3 189.3l-1.2 1.2M274.4 189.4l-1.2 1.2M274.5 182l-3.6 3.7M274.6 189.5l-1.2 1.2M274.8 189.5l-1.2 1.2M274.8 182l-4 3.9"/>
<path d="M275 189.5l-1.3 1.3M275.1 181.9l-4.3 4.3M275.2 189.6l-1.3 1.3M275.3 181.9l-4.5 4.5M275.4 189.6l-1.3 1.3M275.6 181.9l-4.8 4.8M275.7 189.6l-1.4 1.4M275.8 182l-2.1 2M276 189.5l-1.6 1.5M276 182l-1.8 1.7M276.2 182l-1.6 1.6M276.3 189.4l-1.6 1.7"/>
<path d="M276.4 182l-1.5 1.5M276.6 182.1l-1.4 1.4M276.6 189.3l-1.8 1.8M276.8 182.1l-1.4 1.4M276.9 182.2l-1.3 1.3M277.1 182.3l-1.3 1.2M277.2 189l-2.1 2.1M277.3 182.3l-1.2 1.3M277.4 182.4l-1.2 1.2M277.6 188.7a3 3 0 0 1-4.3 0 3 3 0 0 1 0-4.3 3 3 0 0 1 4.3 0l1.1-1.1a4.6 4.6 0 0 0-6.5 0 4.6 4.6 0 0 0 0 6.5 4.6 4.6 0 0 0 6.5 0l-1.1-1.1M277.6 182.5l-1.2 1.2M277.6 188.8l-2.3 2.3"/>
<path d="M277.7 182.6l-1.1 1.1M277.8 188.9l-2.3 2.2M277.9 189l-2.1 2.1M277.9 182.7l-1.1 1.1M278 189.1l-2 2M278 182.8l-1.1 1.1M278.1 189.2l-1.8 1.8M278.2 182.8l-1.1 1.2M278.2 189.4l-1.6 1.6M278.3 183l-1.1 1.1M278.4 189.5l-1.4 1.3M278.4 183.1l-1.1 1.1"/>
<path d="M278.5 189.6l-1.1 1.1M278.6 183.2l-1.1 1.1M278.6 189.7l-.7 .7M279.2 182h7.5v1.6h-2.9v7.4h-1.6v-7.4h-3zM279.2 182v.1M279.5 182l-.3 .3M279.7 182l-.5 .5M279.9 182l-.7 .8M280.2 182l-1 1M280.4 182l-1.2 1.2M280.6 182l-1.4 1.5M280.9 182l-1.6 1.6"/>
<path d="M281.1 182l-1.6 1.6M281.3 182l-1.5 1.6M281.6 182l-1.6 1.6M281.8 182l-1.6 1.6M282 182l-1.5 1.6M282.3 182l-1.6 1.6M282.5 182l-1.6 1.6M282.7 182l-1.5 1.6M283 182l-1.6 1.6M283.2 182l-1.5 1.6M283.5 182l-1.6 1.6M283.7 182l-1.6 1.6"/>
<path d="M283.8 190.4l-.6 .6M283.8 190.2l-.9 .8M283.8 189.9l-1.1 1.1M283.8 189.7l-1.3 1.3M283.8 189.5l-1.6 1.5M283.8 190.9l-.1 .1M283.8 190.7l-.4 .3M283.8 183.8l-1.6 1.6M283.8 184.1l-1.6 1.5M283.8 184.3l-1.6 1.6M283.8 184.5l-1.6 1.6M283.8 184.8l-1.6 1.5"/>
<path d="M283.8 185l-1.6 1.6M283.8 185.3l-1.6 1.5M283.8 185.5l-1.6 1.6M283.8 185.7l-1.6 1.6M283.8 186l-1.6 1.5M283.8 186.2l-1.6 1.6M283.8 186.4l-1.6 1.6M283.8 186.7l-1.6 1.5M283.8 186.9l-1.6 1.6M283.8 187.1l-1.6 1.6M283.8 187.4l-1.6 1.5M283.8 187.6l-1.6 1.6"/>
<path d="M283.8 187.8l-1.6 1.6M283.8 188.1l-1.6 1.5M283.8 188.3l-1.6 1.6M283.8 188.5l-1.6 1.6M283.8 188.8l-1.6 1.5M283.8 189l-1.6 1.6M283.8 189.2l-1.6 1.6M283.9 182l-1.7 1.8M284.2 182l-2 2M284.4 182l-2.2 2.2M284.6 182l-2.4 2.5M284.9 182l-2.7 2.7"/>
<path d="M285.1 182l-2.9 2.9M285.3 182l-3.1 3.2M285.6 182l-1.6 1.6M285.8 182l-1.6 1.6M286 182l-1.5 1.6M286.3 182l-1.6 1.6M286.5 182l-1.6 1.6M286.7 182.7l-.8 .9M286.7 182.5l-1.1 1.1M286.7 182.3l-1.3 1.3M286.7 182l-1.5 1.6M286.7 183.4l-.1 .2"/>
<path d="M286.7 183.2l-.3 .4M286.7 183l-.6 .6"/>
</g>
<text font-size="4" x="231.5" y="197.3">C</text>
<g font-size="3.9" fill="#4b4b4b">
<text x="40.4" y="16.2">24±0.3</text>
<text x="19.9" y="21.2">2</text>
<text x="43.7" y="62.9" transform="rotate(-90 43.7 62.9)">Ø100</text>
<text x="49.8" y="62.9" transform="rotate(-90 49.8 62.9)">Ø330</text>
<text x="102.8" y="107.6">4.00±0.10</text>
<text x="20.4" y="112.8" transform="rotate(32 20.4 112.8)">Ø1.50±0.05</text>
<text x="54.9" y="115.4">20.00±0.10</text>
<text x="125.9" y="115.4">2.00±0.10</text>
<text x="151.6" y="121.5" transform="rotate(-90 151.6 121.5)">1.75±0.10</text>
<text x="159.2" y="124.2" transform="rotate(-90 159.2 124.2)">12.00±0.10</text>
<text x="185.9" y="121.4">0.30</text>
<text x="166.8" y="159.3" transform="rotate(-90 166.8 159.3)">24.00±0.20</text>
</g>
<g font-size="3.9">
<text x="115.8" y="22.4">Pull out direction</text>
<text x="84" y="96.9">Quantity:1000 pcs/Reel</text>
<text x="20.5" y="186.1">Note: All dimensions meet EIA-481-B requirements.</text>
</g>
<g font-size="3.6">
<text x="235.5" y="60">Carton</text>
<text x="166.7" y="62.1">Pcs/Reel</text>
<text x="185.6" y="62.1">Reels/Carton Pcs/Carton</text>
<text x="231.3" y="64.3">Dimensions</text>
</g>
<text font-size="3" x="264.9" y="194.8">www.gct.co</text>
<g font-size="2.9">
<text x="170.7" y="69.8">1000</text>
<text x="194.6" y="69.8">10</text>
<text x="212.5" y="69.8">10000</text>
<text x="228.2" y="69.8">345 x 345 x 315mm</text>
</g>
<g font-size="2.7">
<text x="5.8" y="20.2">H</text>
<text x="5.7" y="44.4">G</text>
<text x="5.9" y="68.7">F</text>
<text x="5.9" y="92.9">E</text>
<text x="5.8" y="117.1">D</text>
<text x="5.8" y="141.4">C</text>
<text x="5.9" y="165.6">B</text>
<text x="5.9" y="189.8">A</text>
<text x="24.6" y="204.1">1</text>
<text x="59.4" y="204.1">2</text>
<text x="94.2" y="204.1">3</text>
<text x="128.9" y="204.1">4</text>
<text x="163.7" y="204.1">5</text>
<text x="198.5" y="204.1">6</text>
<text x="233.3" y="204.1">7</text>
<text x="268" y="204.1">8</text>
</g>
<g font-size="2.4">
<text x="196.7" y="185.2">Micro SD Memory Card Connector,1.40mm Profile</text>
<text x="196.8" y="188.1">SMT, Push-Push, with Normally open Switch</text>
</g>
<g font-size="2">
<text x="164.8" y="184.2">MEM2075</text>
<text x="164.7" y="189.5">19th December 2017</text>
</g>
<g font-size="1.7">
<text x="164.5" y="181.6">Part Number</text>
<text x="196.8" y="181.4">Product Description</text>
<text x="164.5" y="186.7">Drawing Date</text>
<text x="166.5" y="191.8">By</text>
<text x="185.2" y="191.8">Tolerances</text>
<text x="165.4" y="195.7">Detail</text>
<text x="174.7" y="196.7">Release</text>
<text x="174.8" y="194.7">Drawing</text>
<text x="176.6" y="192">CC</text>
<text x="186" y="196.6">X.X ±0.38</text>
<text x="207.2" y="194.4">Metric (mm)</text>
<text x="209.5" y="192.5">Units:</text>
<text x="164.2" y="199.1">Revision</text>
<text x="165.6" y="201.3">Date</text>
<text x="174.4" y="201.3">10/09/20</text>
<text x="176.9" y="199.1">A1</text>
<text x="184.4" y="200.5">X.XXX ±0.100</text>
<text x="185.4" y="198.5">X.XX ±0.25</text>
<text x="199.4" y="198.5">±1°</text>
<text x="261.4" y="198.8">Not to</text>
<text x="261.6" y="200.8">Scale</text>
<text x="269.5" y="198.8">Drawn By</text>
<text x="272" y="200.8">CC</text>
<text x="279.9" y="198.8">Sheet No.</text>
<text x="282.5" y="200.8">2/2</text>
</g>
<g font-size="1.5">
<text x="236.2" y="193.9">copyright of Global Connector</text>
<text x="236.2" y="192.1">This drawing is confidential and</text>
<text x="236.2" y="195.7">Technology, Ltd (GCT).</text>
<text x="236.2" y="197.5">This drawing must not be copied</text>
<text x="236.2" y="201">consent. E &amp; OE</text>
<text x="236.2" y="199.2">or disclosed without written</text>
</g>
<g font-size="1.4">
<text x="193.8" y="191.8">(Except as Noted)</text>
<text x="187.7" y="193.4">Length</text>
<text x="199.1" y="193.4">Angle</text>
</g>
<text font-size="1" x="207.1" y="200.8">3rd Angle Projection</text>
</svg>
